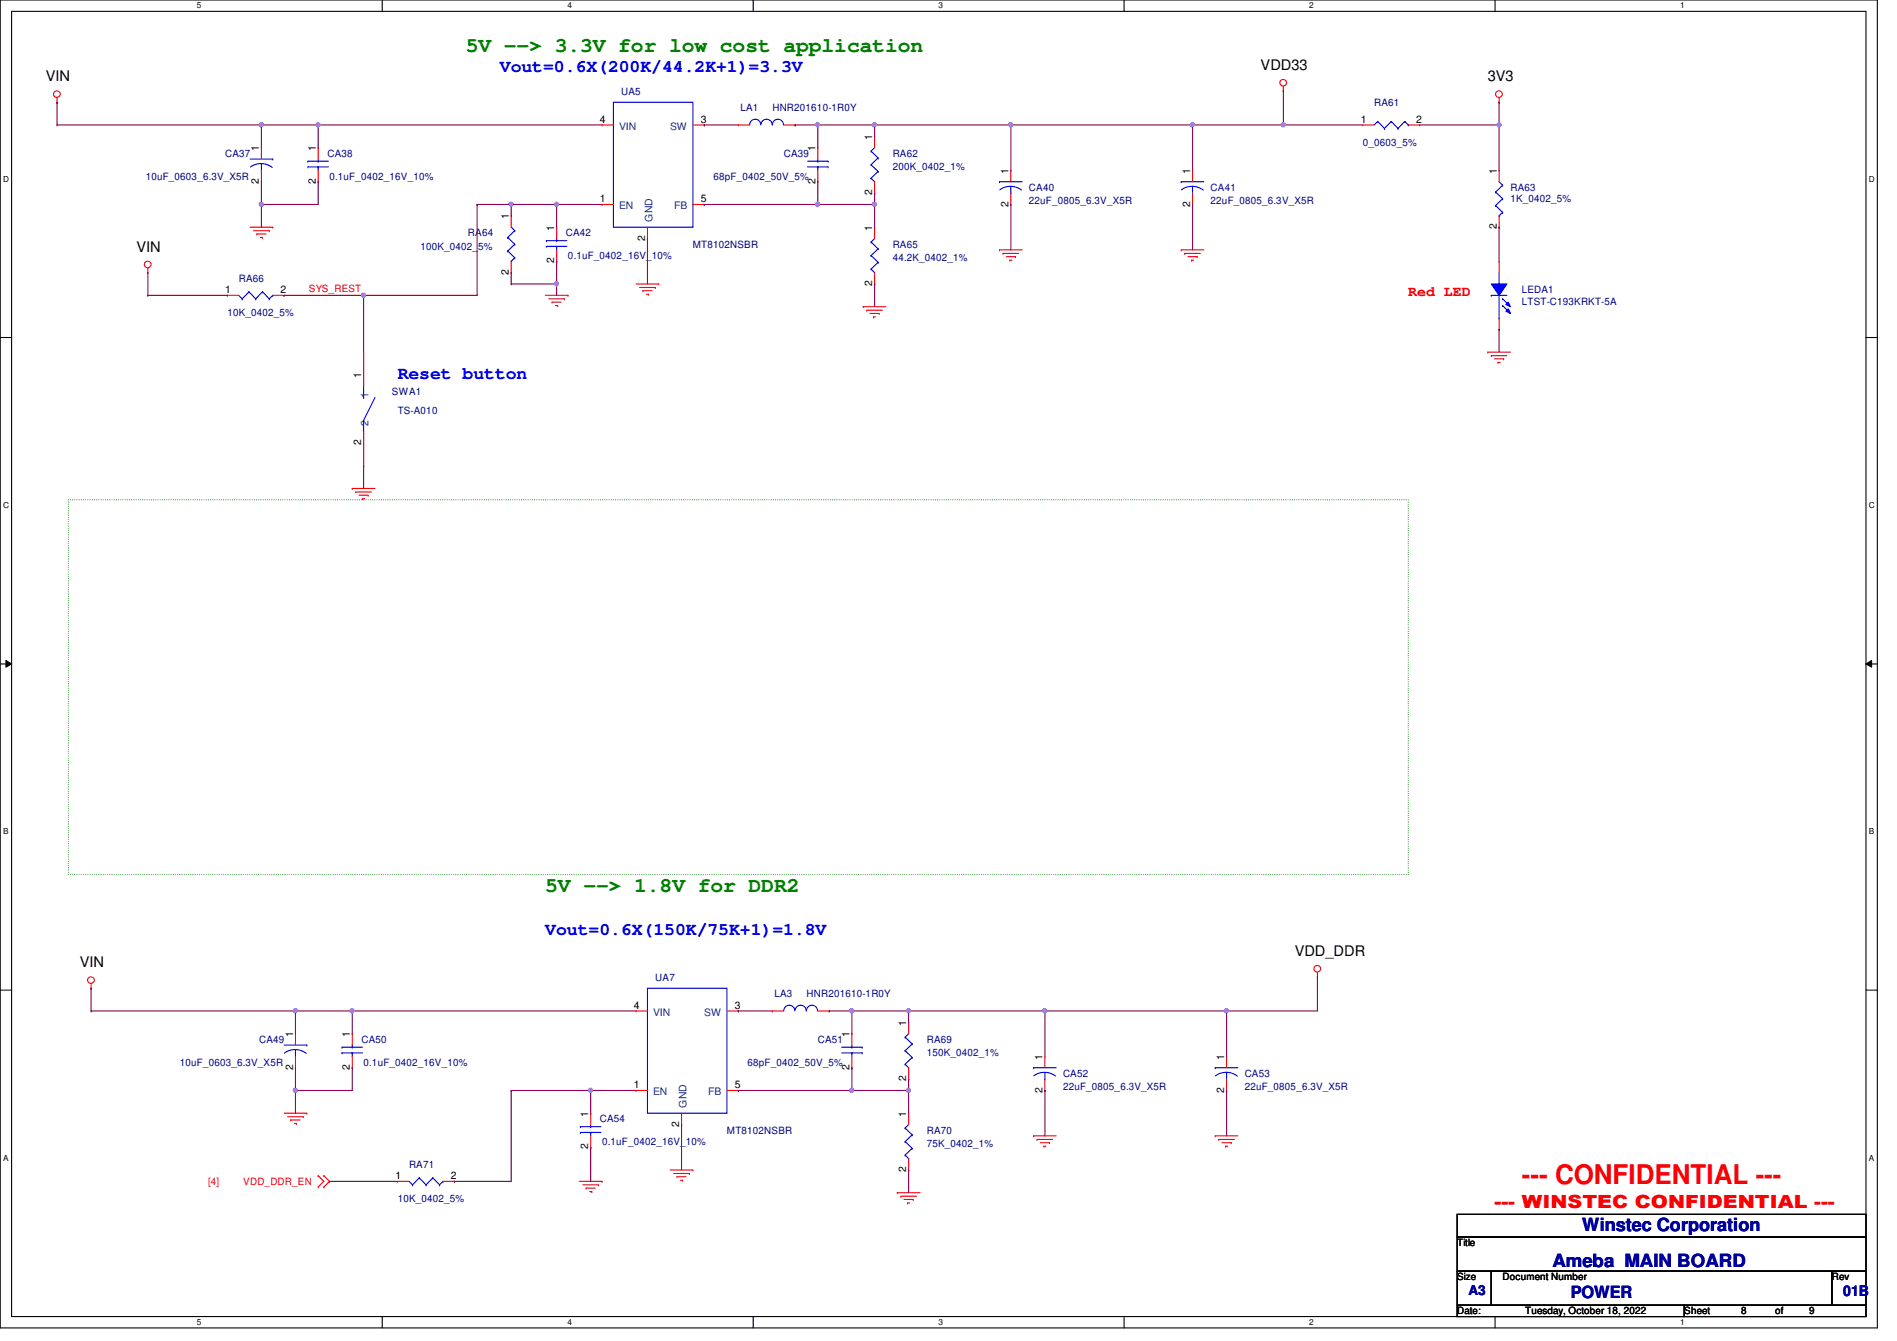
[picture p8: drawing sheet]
<svg xmlns="http://www.w3.org/2000/svg" width="297mm" height="210mm" viewBox="0 0 297 210" stroke-linecap="round" stroke-linejoin="round" font-family="sans-serif">
<path d="M0 0h294v207.9h-294zM1.8 1.8h290.4v204.3h-290.4z" fill="none" stroke="#000" stroke-width=".17"/>
<g fill="#fff">
<path d="M30.8 .2h.7v1.4h-.7z"/>
<path d="M30.8 206.2h.7v1.4h-.7z"/>
</g>
<path d="M59.9 0v1.8M59.9 206.1v1.8" fill="none" stroke="#000" stroke-width=".17"/>
<g fill="#fff">
<path d="M88.9 .2h.6v1.4h-.6z"/>
<path d="M88.9 206.2h.6v1.4h-.6z"/>
</g>
<path d="M117.9 0v1.8M117.9 206.1v1.8" fill="none" stroke="#000" stroke-width=".17"/>
<g fill="#fff">
<path d="M146.9 .2h.7v1.4h-.7z"/>
<path d="M146.9 206.2h.7v1.4h-.7z"/>
</g>
<path d="M176 0v1.8M176 206.1v1.8" fill="none" stroke="#000" stroke-width=".17"/>
<g fill="#fff">
<path d="M205 .2h.7v1.4h-.7z"/>
<path d="M205 206.2h.7v1.4h-.7z"/>
</g>
<path d="M234.1 0v1.8M234.1 206.1v1.8" fill="none" stroke="#000" stroke-width=".17"/>
<g fill="#fff">
<path d="M263.1 .2h.7v1.4h-.7z"/>
<path d="M263.1 206.2h.7v1.4h-.7z"/>
<path d="M.5 27.3h.9v1.4h-.9z"/>
<path d="M292.6 27.3h.9v1.4h-.9z"/>
<path d="M.5 78.4h.9v1.4h-.9z"/>
<path d="M292.6 78.4h.9v1.4h-.9z"/>
</g>
<path d="M0 52.8h1.8M292.2 52.8h1.8" fill="none" stroke="#000" stroke-width=".17"/>
<g fill="#fff">
<path d="M.5 129.5h.8v1.4h-.8z"/>
<path d="M292.6 129.5h.9v1.4h-.9z"/>
</g>
<path d="M0 103.9h1.8M292.2 103.9h1.8" fill="none" stroke="#000" stroke-width=".17"/>
<path d="M.9 103.4l.9 .5-.9 .5zM292.2 103.9l.9-.5v1z" fill="#000"/>
<path d="M.9 103.4l.9 .5-.9 .5zM292.2 103.9l.9-.5v1z" fill="none" stroke="#000" stroke-width=".16"/>
<g fill="#fff">
<path d="M.5 180.5h.8v1.4h-.8z"/>
<path d="M292.6 180.5h.9v1.4h-.9z"/>
</g>
<path d="M0 155h1.8M292.2 155h1.8M228.2 190.1h64v3.5h-64zM228.2 193.6h64v5.4h-64zM228.2 199h5.3v5.3h-5.3zM233.5 199h53.3v5.3h-53.3zM286.8 199h5.4v5.3h-5.4zM228.2 204.3h35.5v1.8h-35.5zM263.7 204.3h28.5v1.8h-28.5z" fill="none" stroke="#000" stroke-width=".17"/>
<path d="M10.7 78.2h209.8v58.7h-209.8z" fill="none" stroke="#007f00" stroke-width=".17" stroke-dasharray="0 .3"/>
<g fill="none" stroke="#f00" stroke-width=".17">
<path d="M8.9 16h.1M8.9 15.3v.7M115.6 19.6h.1M115.6 19.6h1.8M122.7 19.6h1.8M124.5 19.6h.1M201 14.2h.1M201 13.5v.7M213.4 19.6h.1M213.4 19.6h1.8M220.5 19.6h1.8M222.3 19.6h.1"/>
<path d="M234.7 16h.1M234.7 15.3v.7M39.2 35.6h3.5M39.7 36.1h2.5M40.2 36.6h.1M40.2 36.6h1.5M40.8 37.2h.3M40.9 23.1h.1M40.9 28.4h.1M40.9 23.1v1.8M40.9 26.7v1.7M41.1 37.2h.1"/>
<path d="M42.2 36.1h.1M42.7 35.6h.1M49.8 23.1h.1M49.8 28.4h.1M49.8 23.1v1.8M49.8 26.7v1.7M80 33.8h.1M80 33.8v1.8M87.2 35.6h.1M87.2 35.6v1.7M87.2 39.1v1.8M128.1 23.1h.1"/>
<path d="M128.1 28.4h.1M128.1 23.1v1.8M128.1 26.7v1.7M136.9 21.3h.1M136.9 30.2h.1M136.9 35.6h.1M136.9 21.3v1.8M136.9 28.4v1.8M136.9 35.6v1.7M156.5 39.1h.1M156.5 39.1h3.6M157.1 39.7h.1"/>
<path d="M157.1 39.7h2.4M158.3 26.7h.1M158.3 32h.1M158.3 26.7v1.7M158.3 30.2v1.8M185 39.1h.1M185 39.1h3.5M185.5 39.7h.1M185.5 39.7h2.5M186.7 26.7h.1M186.7 32h.1M186.7 26.7v1.7"/>
<path d="M186.7 30.2v1.8M234.7 26.7h.1M234.7 35.6h.1M234.7 26.7v1.7M234.7 33.8v1.8M23.2 42.7h.1M23.2 42v.7M35.6 46.2h.1M35.6 46.2h1.8M42.7 46.2h1.8M44.5 46.2h.1M56.9 55.1h.1"/>
<path d="M56.9 55.1v5.4M80 42.7h.1M80 40.9v1.8M85.4 46.2h3.5M85.9 46.8h2.5M86.4 47.3h.1M86.4 47.3h1.5M87 47.8h.3M87.2 40.9h.1M87.3 47.8h.1M88.4 46.8h.1M88.9 46.2h.1"/>
<path d="M99.6 44.4h3.6M100.2 45h2.4M100.7 45.5h.1M100.7 45.5h1.4M101.2 46.1h.4M101.6 46.1h.1M102.6 45h.1M103.2 44.4h.1M135.2 48h.1M135.2 48h3.5M135.7 48.6h.1M135.7 48.6h2.5"/>
<path d="M136.2 49.1h1.5M136.8 49.6h.1M136.8 49.6h.3M136.9 44.4h.1M136.9 42.7v1.7M137.7 49.1h.1M157.6 40.2h1.4M158.1 40.7h.1M158.1 40.7h.4M159 40.2h.1M186 40.2h1.4M186.6 40.7h.1"/>
<path d="M186.6 40.7h.3M187.4 40.2h.1M233 55.1h.1M233 55.1h3.5M233.5 55.7h.1M233.5 55.7h2.5M234 56.2h1.5M234.6 56.7h.1M234.6 56.7h.3M235.5 56.2h.1M55.2 76.5h.1M55.2 76.5h3.5"/>
<path d="M55.7 77h.1M55.7 77h2.5M56.2 77.5h1.5M56.8 78.1h.1M56.8 78.1h.3M56.9 72.9h.1M56.9 67.6v5.3M57.7 77.5h.1M14.3 154.7h.1M14.3 154v.7M120.9 158.2h.1M120.9 158.2h1.8"/>
<path d="M128.1 158.2h1.7M129.8 158.2h.1M206.3 152.9h.1M206.3 152.2v.7M44.5 174.2h3.5M45 174.8h2.5M45.5 175.3h.1M45.5 175.3h1.5M46.1 175.9h.3M46.3 161.8h.1M46.3 167.1h.1M46.3 161.8v1.8"/>
<path d="M46.3 165.4v1.7M46.4 175.9h.1M47.5 174.8h.1M48 174.2h.1M55.2 161.8h.1M55.2 167.1h.1M55.2 161.8v1.8M55.2 165.4v1.7M92.5 174.2h.1M92.5 179.6h.1M92.5 174.2v1.8M92.5 177.8v1.8"/>
<path d="M133.4 161.8h.1M133.4 167.1h.1M133.4 161.8v1.8M133.4 165.4v1.7M142.3 160h.1M142.3 168.9h.1M142.3 174.2h.1M142.3 160v1.8M142.3 167.1v1.8M142.3 174.2v1.8M161.8 177.8h.1M161.8 177.8h3.6"/>
<path d="M162.4 178.4h.1M162.4 178.4h2.4M162.9 178.9h1.4M163.4 179.4h.1M163.4 179.4h.4M164.3 178.9h.1M190.3 177.8h.1M190.3 177.8h3.5M190.8 178.4h.1M190.8 178.4h2.5M191.3 178.9h1.5M191.9 179.4h.1"/>
<path d="M191.9 179.4h.3M192.8 178.9h.1M49.8 185.8h.1M49.8 184h.1M49.8 184l.9 .9-.9 .9M50.7 184h.1M50.7 185.8h.1M50.7 184l.9 .9-.9 .9M62.3 184.9h.1M62.3 184.9h1.7M69.4 184.9h1.8M71.2 184.9h.1"/>
<path d="M90.7 184.9h3.6M91.3 185.5h2.4M91.8 186h.1M91.8 186h1.4M92.3 186.5h.4M92.7 186.5h.1M93.7 185.5h.1M94.3 184.9h.1M104.9 183.1h3.6M105.5 183.7h2.4M106 184.2h.1M106 184.2h1.4"/>
<path d="M106.5 184.7h.4M106.9 184.7h.1M107.9 183.7h.1M108.5 183.1h.1M140.5 186.7h.1M140.5 186.7h3.6M141.1 187.2h.1M141.1 187.2h2.4M141.6 187.7h1.4M142.1 188.3h.1M142.1 188.3h.3M142.3 183.1h.1"/>
<path d="M142.3 181.4v1.7M143 187.7h.1"/>
<circle cx="8.9" cy="14.7" r=".52"/>
<circle cx="200.9" cy="12.9" r=".52"/>
<circle cx="234.7" cy="14.7" r=".52"/>
<circle cx="23.1" cy="41.4" r=".52"/>
<circle cx="14.2" cy="153.4" r=".52"/>
<circle cx="206.3" cy="151.6" r=".52"/>
</g>
<g fill="none" stroke="#00f" stroke-width=".17">
<path d="M117.4 19.6a.87 .87 0 0 1 .9-.9 .87 .87 0 0 1 .8 .9M119.2 19.4a.87 .87 0 0 1 .9-.7 .87 .87 0 0 1 .8 .9M120.9 19.6a.87 .87 0 0 1 .9-.9 .87 .87 0 0 1 .9 .9M215.7 19h.1M215.7 19l-.5 .6M215.7 19l1.1 1.1M217.8 19h.1M217.8 19l-1 1.1M217.8 19l1.1 1.1M220 19h.1M220 19l-1.1 1.1M220 19l.5 .6"/>
<path d="M220.5 19.6h.1M39.2 24.9h3.5M40.9 26.7h.1M40.9 25.6l.7 .1 1 .5M40.9 25.6l-1.1 .2-.6 .4M40.9 25.6v1.1M42.7 24.9h.1M48.2 26.1h.1M48.2 25.2h.1M48.2 26.1h3.2M48.2 25.2h3.2M49.8 25.2h.1"/>
<path d="M49.8 26.1h.1M49.8 24.9v.3M49.8 26.1v.6M79.5 37.2h.1M79.5 39.3h.1M79.5 37.2l1.1 1M79.5 39.3l1.1 1M80 35.6l.6 .5M80.6 36.1h.1M80.6 38.2h.1M80.6 36.1l-1.1 1.1M80.6 38.2l-1.1 1.1"/>
<path d="M85.6 38.6h.1M85.6 37.7h.1M85.6 38.6h3.2M85.6 37.7h3.2M87.2 37.7h.1M87.2 38.6h.1M87.2 37.3v.4M87.2 38.6v.5M126.4 26.1h3.3M126.4 25.2h3.3M128.1 25.2h.1M128.1 26.1h.1"/>
<path d="M128.1 24.9v.3M128.1 26.1v.6M129.7 26.1h.1M129.7 25.2h.1M136.4 23.7h.1M136.4 25.8h.1M136.4 27.9h.1M136.4 37.9h.1M136.4 23.7l1.1 1M136.4 25.8l1.1 1M136.4 27.9l.5 .5M136.4 37.9l1.1 1"/>
<path d="M136.9 28.4h.1M136.9 23.1l-.5 .6M136.9 37.3l-.5 .6M137.5 24.7h.1M137.5 26.8h.1M137.5 38.9h.1M137.5 24.7l-1.1 1.1M137.5 26.8l-1.1 1.1M137.5 38.9l-1.1 1.1M156.5 28.4h.1M156.5 28.4h3.6M158.3 30.2h.1"/>
<path d="M158.3 29.2l-1.1 .2-.7 .3M158.3 29.2l.7 .1 1 .5M158.3 29.2v1M185 28.4h.1M185 28.4h3.5M186.7 30.2h.1M186.7 29.2l-1.1 .2-.6 .3M186.7 29.2l.7 .1 1 .5M186.7 29.2v1M216.8 20.1h.1M218.9 20.1h.1M234.2 30.1h.1"/>
<path d="M234.2 32.2h.1M234.2 30.1l1.1 1M234.2 32.2l1.1 1M234.7 33.8h.1M234.7 28.4l.6 .6M235.3 29h.1M235.3 31.1h.1M235.3 33.2h.1M235.3 29l-1.1 1.1M235.3 31.1l-1.1 1.1M235.3 33.2l-.6 .6M37.4 46.2l.5 .6"/>
<path d="M37.9 46.8h.1M39 45.7h.1M39 45.7l-1.1 1.1M39 45.7l1 1.1M40 46.8h.1M41.1 45.7h.1M41.1 45.7l-1.1 1.1M41.1 45.7l1.1 1.1M42.2 46.8h.1M42.7 46.2h.1M42.7 46.2l-.5 .6M80 40.9h.1"/>
<path d="M80.6 40.3h.1M80.6 40.3l-.6 .6M136.4 40h.1M136.4 42.1h.1M136.4 40l1.1 1.1M136.4 42.1l.5 .6M136.9 42.7h.1M137.5 41.1h.1M137.5 41.1l-1.1 1M233.5 46.2h.1M233.5 46.2h2.5M234.7 44.4h.1"/>
<path d="M234.7 49.8h.1M234.7 42.7v1.7M234.7 46.2v3.6M56.9 62.2h.1M56.9 67.6h.1M56.9 65.8h.1M56.9 60.5v1.7M56.9 65.8v1.8M58.7 62.2l-1.8 3.6M122.7 158.2a.87 .87 0 0 1 .9-.8 .87 .87 0 0 1 .9 .8M124.5 158.1a.87 .87 0 0 1 .9-.7 .87 .87 0 0 1 .8 .8M126.3 158.2a.87 .87 0 0 1 .8-.8 .87 .87 0 0 1 .9 .8"/>
<path d="M44.5 163.6h3.5M46.3 165.4h.1M46.3 164.3l.7 .1 1 .5M46.3 164.3l-1.2 .2-.6 .3M46.3 164.3v1.1M48 163.6h.1M53.5 164.8h.1M53.5 163.9h.1M53.5 164.8h3.3M53.5 163.9h3.3M55.2 163.9h.1M55.2 164.8h.1"/>
<path d="M55.2 163.6v.3M55.2 164.8v.6M90.9 177.2h.1M90.9 176.4h.1M90.9 177.2h3.2M90.9 176.4h3.2M92.5 176.4h.1M92.5 177.2h.1M92.5 176v.4M92.5 177.2v.6M131.8 164.8h3.2M131.8 163.9h3.2"/>
<path d="M133.4 163.9h.1M133.4 164.8h.1M133.4 163.6v.3M133.4 164.8v.6M135 164.8h.1M135 163.9h.1M141.7 162.3h.1M141.7 164.5h.1M141.7 166.6h.1M141.7 176.6h.1M141.7 178.7h.1M141.7 162.3l1.1 1.1"/>
<path d="M141.7 164.5l1.1 1M141.7 166.6l.6 .5M141.7 176.6l1.1 1M141.7 178.7l1.1 1M142.3 167.1h.1M142.3 161.8l-.6 .5M142.3 176l-.6 .6M142.8 163.4h.1M142.8 165.5h.1M142.8 177.6h.1M142.8 179.7h.1M142.8 163.4l-1.1 1.1"/>
<path d="M142.8 165.5l-1.1 1.1M142.8 177.6l-1.1 1.1M142.8 179.7l-1.1 1.1M64 184.9l.6 .6M64.6 185.5h.1M65.7 184.4h.1M65.7 184.4l-1.1 1.1M65.7 184.4l1 1.1M66.7 185.5h.1M67.8 184.4h.1M67.8 184.4l-1.1 1.1M67.8 184.4l1 1.1"/>
<path d="M68.8 185.5h.1M69.4 184.9h.1M69.4 184.9l-.6 .6M141.7 180.8h.1M141.7 180.8l.6 .6M142.3 181.4h.1"/>
</g>
<path d="M233.5 44.4h2.5l-1.3 1.8z" fill-rule="evenodd" fill="#00f"/>
<path d="M233.5 44.4h2.5l-1.3 1.8z" fill="none" stroke="#00f" stroke-width=".17"/>
<path d="M236.2 48.3l.3 .8-.7-.4z" fill-rule="evenodd" fill="#00f"/>
<path d="M236.2 48.3l.3 .8-.7-.4z" fill="none" stroke="#00f" stroke-width=".17"/>
<path d="M236.2 47.3l.3 .7-.7-.3z" fill-rule="evenodd" fill="#00f"/>
<g fill="none" stroke="#00f" stroke-width=".17">
<path d="M96.1 16h12.4v19.6h-12.4zM235.3 46.8h.1M235.3 47.8h.1M235.3 46.8l1 1M235.3 47.8l1 1.1M236.2 47.3l.3 .7-.7-.3zM101.4 154.7h12.4v19.5h-12.4zM161.8 167.1h.1M161.8 167.1h3.6M163.6 168.9h.1M163.6 167.9l-1.1 .1-.6 .4M163.6 167.9l.7 .1 1 .4"/>
<path d="M163.6 167.9v1M190.3 167.1h.1M190.3 167.1h3.5M192.1 168.9h.1M192.1 167.9l-1.2 .1-.6 .4M192.1 167.9l.7 .1 1 .4M192.1 167.9v1"/>
</g>
<g fill="none" stroke="#f00" stroke-width=".17">
<path d="M94.3 19.6h.1M94.3 19.6h1.8M108.5 19.6h1.8M110.3 19.6h.1M94.3 32h.1M94.3 32h1.8M101.4 37.3h.1M101.4 35.6v1.7M108.5 32h1.8M110.3 32h.1M234.7 40.9h.1M234.7 51.6h.1"/>
<path d="M234.7 40.9v1.8M234.7 49.8v1.8M99.6 158.2h.1M99.6 158.2h1.8M113.8 158.2h1.8M115.6 158.2h.1M99.6 170.7h.1M99.6 170.7h1.8M106.7 176h.1M106.7 174.2v1.8M113.8 170.7h1.8M115.6 170.7h.1"/>
<path d="M163.6 165.4h.1M163.6 170.7h.1M163.6 165.4v1.7M163.6 168.9v1.8M192.1 165.4h.1M192.1 170.7h.1M192.1 165.4v1.7M192.1 168.9v1.8"/>
</g>
<path d="M8.9 16h.1M8.9 19.6h.1M8.9 16v3.6M8.9 19.6h32M201 14.2h.1M201 14.2v5.4" fill="none" stroke="#7f0040" stroke-width=".17"/>
<circle cx="40.9" cy="19.5" r=".32" fill="#f0f"/>
<circle cx="40.9" cy="19.5" r=".32" fill="none" stroke="#f0f" stroke-width=".17"/>
<path d="M40.9 19.6h.1M40.9 19.6v3.5M40.9 19.6h53.4M49.8 19.6h.1M49.8 19.6v3.5" fill="none" stroke="#7f0040" stroke-width=".17"/>
<circle cx="49.8" cy="19.5" r=".32" fill="#f0f"/>
<circle cx="49.8" cy="19.5" r=".32" fill="none" stroke="#f0f" stroke-width=".17"/>
<path d="M110.3 19.6h.1M110.3 19.6h5.3M124.5 19.6h.1M124.5 19.6h12.4M128.1 19.6h.1" fill="none" stroke="#7f0040" stroke-width=".17"/>
<circle cx="128" cy="19.5" r=".32" fill="#f0f"/>
<circle cx="128" cy="19.5" r=".32" fill="none" stroke="#f0f" stroke-width=".17"/>
<path d="M128.1 19.6h.1M128.1 19.6v3.5M136.9 19.6h.1M136.9 19.6h21.4" fill="none" stroke="#7f0040" stroke-width=".17"/>
<circle cx="158.3" cy="19.5" r=".32" fill="#f0f"/>
<circle cx="158.3" cy="19.5" r=".32" fill="none" stroke="#f0f" stroke-width=".17"/>
<circle cx="136.9" cy="19.5" r=".32" fill="#f0f"/>
<circle cx="136.9" cy="19.5" r=".32" fill="none" stroke="#f0f" stroke-width=".17"/>
<path d="M136.9 19.6h.1M136.9 19.6v1.7M158.3 19.6h.1M158.3 19.6v7.1M158.3 19.6h28.4" fill="none" stroke="#7f0040" stroke-width=".17"/>
<circle cx="186.7" cy="19.5" r=".32" fill="#f0f"/>
<circle cx="186.7" cy="19.5" r=".32" fill="none" stroke="#f0f" stroke-width=".17"/>
<path d="M186.7 19.6h.1M186.7 19.6v7.1M186.7 19.6h14.3M40.9 28.4h.1M40.9 28.4v3.6" fill="none" stroke="#7f0040" stroke-width=".17"/>
<circle cx="40.9" cy="32" r=".32" fill="#f0f"/>
<circle cx="40.9" cy="32" r=".32" fill="none" stroke="#f0f" stroke-width=".17"/>
<path d="M40.9 32h.1M40.9 32v3.6M49.8 28.4h.1M49.8 28.4v3.6h-8.9M74.7 32h.1M74.7 32h5.3M128.1 28.4h.1M128.1 28.4v3.6M136.9 30.2h.1M136.9 30.2v1.8" fill="none" stroke="#7f0040" stroke-width=".17"/>
<circle cx="80" cy="32" r=".32" fill="#f0f"/>
<circle cx="80" cy="32" r=".32" fill="none" stroke="#f0f" stroke-width=".17"/>
<path d="M74.7 32h.1M74.7 32v14.2M80 32h.1M80 32v1.8M80 32h14.3M87.2 32h.1M87.2 32v3.6" fill="none" stroke="#7f0040" stroke-width=".17"/>
<circle cx="87.1" cy="32" r=".32" fill="#f0f"/>
<circle cx="87.1" cy="32" r=".32" fill="none" stroke="#f0f" stroke-width=".17"/>
<path d="M110.3 32h.1M110.3 32h17.8" fill="none" stroke="#7f0040" stroke-width=".17"/>
<circle cx="128" cy="32" r=".32" fill="#f0f"/>
<circle cx="128" cy="32" r=".32" fill="none" stroke="#f0f" stroke-width=".17"/>
<path d="M128.1 32h.1M128.1 32h8.8" fill="none" stroke="#7f0040" stroke-width=".17"/>
<circle cx="136.9" cy="32" r=".32" fill="#f0f"/>
<circle cx="136.9" cy="32" r=".32" fill="none" stroke="#f0f" stroke-width=".17"/>
<g fill="none" stroke="#7f0040" stroke-width=".17">
<path d="M101.4 37.3h.1M101.4 37.3v7.1M136.9 32h.1M136.9 32v3.6M158.3 32h.1M158.3 32v7.1M186.7 32h.1M186.7 32v7.1M23.2 42.7h.1M23.2 42.7v3.5M80 42.7h.1M80 44.4h.1"/>
<path d="M80 42.7v1.7M80 44.4h7.2M87.2 40.9h.1M87.2 44.4h.1M87.2 40.9v5.3M136.9 44.4h.1M136.9 44.4v3.6"/>
</g>
<circle cx="87.1" cy="44.4" r=".32" fill="#f0f"/>
<circle cx="87.1" cy="44.4" r=".32" fill="none" stroke="#f0f" stroke-width=".17"/>
<path d="M23.2 46.2h.1M23.2 46.2h12.4M44.5 46.2h.1M44.5 46.2h30.2M56.9 46.2h.1M56.9 46.2v8.9" fill="none" stroke="#7f0040" stroke-width=".17"/>
<circle cx="56.9" cy="46.2" r=".32" fill="#f0f"/>
<circle cx="56.9" cy="46.2" r=".32" fill="none" stroke="#f0f" stroke-width=".17"/>
<path d="M56.9 72.9h.1M56.9 72.9v3.6M14.3 154.7h.1M14.3 158.2h.1M14.3 154.7v3.5M14.3 158.2h32M206.3 152.9h.1M206.3 152.9v5.3" fill="none" stroke="#7f0040" stroke-width=".17"/>
<circle cx="46.2" cy="158.2" r=".32" fill="#f0f"/>
<circle cx="46.2" cy="158.2" r=".32" fill="none" stroke="#f0f" stroke-width=".17"/>
<path d="M46.3 158.2h.1M46.3 158.2v3.6M46.3 158.2h53.3M55.2 158.2h.1M55.2 158.2v3.6" fill="none" stroke="#7f0040" stroke-width=".17"/>
<circle cx="55.1" cy="158.2" r=".32" fill="#f0f"/>
<circle cx="55.1" cy="158.2" r=".32" fill="none" stroke="#f0f" stroke-width=".17"/>
<path d="M115.6 158.2h.1M115.6 158.2h5.3M129.8 158.2h.1M129.8 158.2h3.6" fill="none" stroke="#7f0040" stroke-width=".17"/>
<circle cx="133.4" cy="158.2" r=".32" fill="#f0f"/>
<circle cx="133.4" cy="158.2" r=".32" fill="none" stroke="#f0f" stroke-width=".17"/>
<path d="M133.4 158.2h.1M133.4 158.2v3.6M133.4 158.2h30.2M142.3 158.2h.1" fill="none" stroke="#7f0040" stroke-width=".17"/>
<circle cx="163.6" cy="158.2" r=".32" fill="#f0f"/>
<circle cx="163.6" cy="158.2" r=".32" fill="none" stroke="#f0f" stroke-width=".17"/>
<circle cx="142.3" cy="158.2" r=".32" fill="#f0f"/>
<circle cx="142.3" cy="158.2" r=".32" fill="none" stroke="#f0f" stroke-width=".17"/>
<path d="M142.3 158.2h.1M142.3 158.2v1.8M163.6 158.2h.1M163.6 158.2v7.2M163.6 158.2h28.5" fill="none" stroke="#7f0040" stroke-width=".17"/>
<circle cx="192" cy="158.2" r=".32" fill="#f0f"/>
<circle cx="192" cy="158.2" r=".32" fill="none" stroke="#f0f" stroke-width=".17"/>
<path d="M192.1 158.2h.1M192.1 158.2v7.2M192.1 158.2h14.2M46.3 167.1h.1M46.3 167.1v3.6" fill="none" stroke="#7f0040" stroke-width=".17"/>
<circle cx="46.2" cy="170.7" r=".32" fill="#f0f"/>
<circle cx="46.2" cy="170.7" r=".32" fill="none" stroke="#f0f" stroke-width=".17"/>
<path d="M55.2 167.1h.1M55.2 167.1v3.6M133.4 167.1h.1M133.4 167.1v3.6" fill="none" stroke="#7f0040" stroke-width=".17"/>
<circle cx="133.4" cy="170.7" r=".32" fill="#f0f"/>
<circle cx="133.4" cy="170.7" r=".32" fill="none" stroke="#f0f" stroke-width=".17"/>
<path d="M142.3 168.9h.1M142.3 168.9v1.8" fill="none" stroke="#7f0040" stroke-width=".17"/>
<circle cx="142.3" cy="170.7" r=".32" fill="#f0f"/>
<circle cx="142.3" cy="170.7" r=".32" fill="none" stroke="#f0f" stroke-width=".17"/>
<path d="M46.3 170.7h.1M46.3 170.7v3.5M46.3 170.7h8.9M80 170.7h.1M80 170.7h19.6M80 170.7v14.2M92.5 170.7h.1M92.5 170.7v3.5" fill="none" stroke="#7f0040" stroke-width=".17"/>
<circle cx="92.5" cy="170.7" r=".32" fill="#f0f"/>
<circle cx="92.5" cy="170.7" r=".32" fill="none" stroke="#f0f" stroke-width=".17"/>
<g fill="none" stroke="#7f0040" stroke-width=".17">
<path d="M201 19.6h.1M201 19.6h12.4M234.7 19.6h.1M234.7 19.6v7.1M234.7 35.6h.1M234.7 35.6v5.3M234.7 51.6h.1M234.7 51.6v3.5M92.5 179.6h.1M92.5 179.6v5.3M106.7 176h.1M106.7 176v7.1"/>
<path d="M115.6 170.7h.1M115.6 170.7h26.7M133.4 170.7h.1M142.3 170.7h.1M142.3 170.7v3.5M163.6 170.7h.1M163.6 170.7v7.1M192.1 170.7h.1M192.1 170.7v7.1M51.6 184.9h.1M51.6 184.9h10.7M71.2 184.9h.1"/>
<path d="M71.2 184.9h8.8M142.3 183.1h.1M142.3 183.1v3.6"/>
</g>
<circle cx="200.9" cy="19.5" r=".32" fill="#f0f"/>
<circle cx="200.9" cy="19.5" r=".32" fill="none" stroke="#f0f" stroke-width=".17"/>
<path d="M222.3 19.6h12.4M234.7 19.6h.1M234.7 16h.1M234.7 16v3.6" fill="none" stroke="#7f0040" stroke-width=".17"/>
<circle cx="234.7" cy="19.5" r=".32" fill="#f0f"/>
<circle cx="234.7" cy="19.5" r=".32" fill="none" stroke="#f0f" stroke-width=".17"/>
<circle cx="40.9" cy="19.5" r=".32" fill="#f0f"/>
<circle cx="40.9" cy="19.5" r=".32" fill="none" stroke="#f0f" stroke-width=".17"/>
<circle cx="49.8" cy="19.5" r=".32" fill="#f0f"/>
<circle cx="49.8" cy="19.5" r=".32" fill="none" stroke="#f0f" stroke-width=".17"/>
<circle cx="128" cy="19.5" r=".32" fill="#f0f"/>
<circle cx="128" cy="19.5" r=".32" fill="none" stroke="#f0f" stroke-width=".17"/>
<circle cx="158.3" cy="19.5" r=".32" fill="#f0f"/>
<circle cx="158.3" cy="19.5" r=".32" fill="none" stroke="#f0f" stroke-width=".17"/>
<circle cx="136.9" cy="19.5" r=".32" fill="#f0f"/>
<circle cx="136.9" cy="19.5" r=".32" fill="none" stroke="#f0f" stroke-width=".17"/>
<circle cx="186.7" cy="19.5" r=".32" fill="#f0f"/>
<circle cx="186.7" cy="19.5" r=".32" fill="none" stroke="#f0f" stroke-width=".17"/>
<circle cx="40.9" cy="32" r=".32" fill="#f0f"/>
<circle cx="40.9" cy="32" r=".32" fill="none" stroke="#f0f" stroke-width=".17"/>
<circle cx="80" cy="32" r=".32" fill="#f0f"/>
<circle cx="80" cy="32" r=".32" fill="none" stroke="#f0f" stroke-width=".17"/>
<circle cx="87.1" cy="32" r=".32" fill="#f0f"/>
<circle cx="87.1" cy="32" r=".32" fill="none" stroke="#f0f" stroke-width=".17"/>
<circle cx="128" cy="32" r=".32" fill="#f0f"/>
<circle cx="128" cy="32" r=".32" fill="none" stroke="#f0f" stroke-width=".17"/>
<circle cx="136.9" cy="32" r=".32" fill="#f0f"/>
<circle cx="136.9" cy="32" r=".32" fill="none" stroke="#f0f" stroke-width=".17"/>
<circle cx="87.1" cy="44.4" r=".32" fill="#f0f"/>
<circle cx="87.1" cy="44.4" r=".32" fill="none" stroke="#f0f" stroke-width=".17"/>
<circle cx="56.9" cy="46.2" r=".32" fill="#f0f"/>
<circle cx="56.9" cy="46.2" r=".32" fill="none" stroke="#f0f" stroke-width=".17"/>
<circle cx="46.2" cy="158.2" r=".32" fill="#f0f"/>
<circle cx="46.2" cy="158.2" r=".32" fill="none" stroke="#f0f" stroke-width=".17"/>
<circle cx="55.1" cy="158.2" r=".32" fill="#f0f"/>
<circle cx="55.1" cy="158.2" r=".32" fill="none" stroke="#f0f" stroke-width=".17"/>
<circle cx="133.4" cy="158.2" r=".32" fill="#f0f"/>
<circle cx="133.4" cy="158.2" r=".32" fill="none" stroke="#f0f" stroke-width=".17"/>
<circle cx="163.6" cy="158.2" r=".32" fill="#f0f"/>
<circle cx="163.6" cy="158.2" r=".32" fill="none" stroke="#f0f" stroke-width=".17"/>
<circle cx="142.3" cy="158.2" r=".32" fill="#f0f"/>
<circle cx="142.3" cy="158.2" r=".32" fill="none" stroke="#f0f" stroke-width=".17"/>
<circle cx="192" cy="158.2" r=".32" fill="#f0f"/>
<circle cx="192" cy="158.2" r=".32" fill="none" stroke="#f0f" stroke-width=".17"/>
<circle cx="46.2" cy="170.7" r=".32" fill="#f0f"/>
<circle cx="46.2" cy="170.7" r=".32" fill="none" stroke="#f0f" stroke-width=".17"/>
<circle cx="133.4" cy="170.7" r=".32" fill="#f0f"/>
<circle cx="133.4" cy="170.7" r=".32" fill="none" stroke="#f0f" stroke-width=".17"/>
<circle cx="142.3" cy="170.7" r=".32" fill="#f0f"/>
<circle cx="142.3" cy="170.7" r=".32" fill="none" stroke="#f0f" stroke-width=".17"/>
<circle cx="92.5" cy="170.7" r=".32" fill="#f0f"/>
<circle cx="92.5" cy="170.7" r=".32" fill="none" stroke="#f0f" stroke-width=".17"/>
<circle cx="200.9" cy="19.5" r=".32" fill="#f0f"/>
<circle cx="200.9" cy="19.5" r=".32" fill="none" stroke="#f0f" stroke-width=".17"/>
<circle cx="234.7" cy="19.5" r=".32" fill="#f0f"/>
<circle cx="234.7" cy="19.5" r=".32" fill="none" stroke="#f0f" stroke-width=".17"/>
<text font-size="4.2" fill="#f00" x="238.3" y="185.3">--- CONFIDENTIAL ---</text>
<g font-size="3.3" fill="#007f00">
<text x="72.9" y="8.1">5V --&gt; 3.3V for low cost application</text>
<text x="85.4" y="139.7">5V --&gt; 1.8V for DDR2</text>
</g>
<g font-size="2.8" fill="#00f">
<text x="78.3" y="11.3">Vout=0.6X(200K/44.2K+1)=3.3V</text>
<text x="62.3" y="59.3">Reset button</text>
<text x="85.4" y="146.4">Vout=0.6X(150K/75K+1)=1.8V</text>
</g>
<text font-size="2.8" fill="#f00" x="234" y="189.1">--- WINSTEC CONFIDENTIAL ---</text>
<g font-size="2.8" fill="#0000a0">
<text x="247.7" y="192.7">Winstec Corporation</text>
<text x="243.1" y="198.4">Ameba MAIN BOARD</text>
</g>
<text font-size="2.6" fill="#0000a0" x="246" y="203.2">POWER</text>
<g font-size="2.3">
<text x="197.4" y="11">VDD33</text>
<text x="7.2" y="12.7">VIN</text>
<text x="233" y="12.7">3V3</text>
<text x="21.4" y="39.4">VIN</text>
<text x="202.7" y="149.6">VDD_DDR</text>
<text x="12.5" y="151.4">VIN</text>
</g>
<text font-size="2.3" fill="#f00" x="220.5" y="46.3">Red LED</text>
<text font-size="2.3" fill="#0000a0" x="288.6" y="202.9">01B</text>
<text font-size="2.1" fill="#0000a0" x="230" y="202.7">A3</text>
<g font-size="1.6" fill="#00007f">
<text x="97.3" y="14.9">UA5</text>
<text x="115.9" y="17.4">LA1</text>
<text x="120.9" y="17.4">HNR201610-1R0Y</text>
<text x="215.2" y="16.6">RA61</text>
<text x="213.4" y="22.8">0_0603_5%</text>
<text x="22.8" y="28.1">10uF_0603_6.3V_X5R</text>
<text x="35.3" y="24.6">CA37</text>
<text x="51.3" y="24.6">CA38</text>
<text x="51.6" y="28.1">0.1uF_0402_16V_10%</text>
<text x="111.7" y="28.1">68pF_0402_50V_5%</text>
<text x="122.7" y="24.6">CA39</text>
<text x="139.8" y="24.6">RA62</text>
<text x="139.8" y="26.7">200K_0402_1%</text>
<text x="161.1" y="29.9">CA40</text>
<text x="189.6" y="29.9">CA41</text>
<text x="236.5" y="29.9">RA63</text>
<text x="161.1" y="32">22uF_0805_6.3V_X5R</text>
<text x="189.6" y="32">22uF_0805_6.3V_X5R</text>
<text x="236.5" y="31.7">1K_0402_5%</text>
<text x="65.8" y="39.1">100K_0402_5%</text>
<text x="73.3" y="37">RA64</text>
<text x="88.6" y="37">CA42</text>
<text x="88.9" y="40.6">0.1uF_0402_16V_10%</text>
<text x="108.5" y="38.8">MT8102NSBR</text>
<text x="139.8" y="38.8">RA65</text>
<text x="139.8" y="40.9">44.2K_0402_1%</text>
<text x="37.4" y="44.1">RA66</text>
<text x="238.3" y="45.9">LEDA1</text>
<text x="238.3" y="47.7">LTST-C193KRKT-5A</text>
<text x="35.6" y="49.4">10K_0402_5%</text>
<text x="61.4" y="61.9">SWA1</text>
<text x="62.3" y="64.7">TS-A010</text>
<text x="102.6" y="153.6">UA7</text>
<text x="121.3" y="156.1">LA3</text>
<text x="126.3" y="156.1">HNR201610-1R0Y</text>
<text x="28.1" y="166.8">10uF_0603_6.3V_X5R</text>
<text x="40.6" y="163.2">CA49</text>
<text x="56.6" y="163.2">CA50</text>
<text x="56.9" y="166.8">0.1uF_0402_16V_10%</text>
<text x="117" y="166.8">68pF_0402_50V_5%</text>
<text x="128.1" y="163.2">CA51</text>
<text x="145.1" y="163.2">RA69</text>
<text x="145.1" y="165.4">150K_0402_1%</text>
<text x="166.5" y="168.6">CA52</text>
<text x="166.5" y="170.7">22uF_0805_6.3V_X5R</text>
<text x="194.9" y="168.6">CA53</text>
<text x="194.9" y="170.7">22uF_0805_6.3V_X5R</text>
<text x="93.9" y="175.7">CA54</text>
<text x="94.3" y="179.2">0.1uF_0402_16V_10%</text>
<text x="113.8" y="177.5">MT8102NSBR</text>
<text x="145.1" y="177.5">RA70</text>
<text x="145.1" y="179.6">75K_0402_1%</text>
<text x="64" y="182.8">RA71</text>
<text x="62.3" y="188.1">10K_0402_5%</text>
</g>
<g font-size="1.6">
<text x="40.6" y="23.7" transform="rotate(-90 40.6 23.7)">1</text>
<text x="49.4" y="23.7" transform="rotate(-90 49.4 23.7)">1</text>
<text x="93.9" y="19.2">4</text>
<text x="109.7" y="19.2">3</text>
<text x="127.7" y="23.7" transform="rotate(-90 127.7 23.7)">1</text>
<text x="136.6" y="21.9" transform="rotate(-90 136.6 21.9)">1</text>
<text x="213.1" y="19.2">1</text>
<text x="221.7" y="19.2">2</text>
<text x="40.6" y="28.8" transform="rotate(-90 40.6 28.8)">2</text>
<text x="49.4" y="28.8" transform="rotate(-90 49.4 28.8)">2</text>
<text x="127.7" y="28.8" transform="rotate(-90 127.7 28.8)">2</text>
<text x="157.9" y="27.2" transform="rotate(-90 157.9 27.2)">1</text>
<text x="186.3" y="27.2" transform="rotate(-90 186.3 27.2)">1</text>
<text x="234.4" y="27.2" transform="rotate(-90 234.4 27.2)">1</text>
<text x="79.7" y="34.3" transform="rotate(-90 79.7 34.3)">1</text>
<text x="93.9" y="31.6">1</text>
<text x="109.7" y="31.6">5</text>
<text x="136.6" y="30.6" transform="rotate(-90 136.6 30.6)">2</text>
<text x="157.9" y="32.3" transform="rotate(-90 157.9 32.3)">2</text>
<text x="186.3" y="32.3" transform="rotate(-90 186.3 32.3)">2</text>
<text x="234.4" y="35.9" transform="rotate(-90 234.4 35.9)">2</text>
<text x="86.8" y="41.2" transform="rotate(-90 86.8 41.2)">2</text>
<text x="86.8" y="36.1" transform="rotate(-90 86.8 36.1)">1</text>
<text x="101" y="37.7" transform="rotate(-90 101 37.7)">2</text>
<text x="136.6" y="36.1" transform="rotate(-90 136.6 36.1)">1</text>
<text x="35.3" y="45.8">1</text>
<text x="43.9" y="45.8">2</text>
<text x="79.7" y="43" transform="rotate(-90 79.7 43)">2</text>
<text x="136.6" y="44.8" transform="rotate(-90 136.6 44.8)">2</text>
<text x="56.6" y="59.2" transform="rotate(-90 56.6 59.2)">1</text>
<text x="56.6" y="69.7" transform="rotate(-90 56.6 69.7)">2</text>
<text x="99.3" y="157.9">4</text>
<text x="115.1" y="157.9">3</text>
<text x="141.9" y="160.6" transform="rotate(-90 141.9 160.6)">1</text>
<text x="45.9" y="167.5" transform="rotate(-90 45.9 167.5)">2</text>
<text x="45.9" y="162.3" transform="rotate(-90 45.9 162.3)">1</text>
<text x="54.8" y="167.5" transform="rotate(-90 54.8 167.5)">2</text>
<text x="54.8" y="162.3" transform="rotate(-90 54.8 162.3)">1</text>
<text x="133" y="167.5" transform="rotate(-90 133 167.5)">2</text>
<text x="133" y="162.3" transform="rotate(-90 133 162.3)">1</text>
<text x="163.2" y="165.9" transform="rotate(-90 163.2 165.9)">1</text>
<text x="191.7" y="165.9" transform="rotate(-90 191.7 165.9)">1</text>
<text x="99.3" y="170.3">1</text>
<text x="115.1" y="170.3">5</text>
<text x="141.9" y="169.2" transform="rotate(-90 141.9 169.2)">2</text>
<text x="163.2" y="171" transform="rotate(-90 163.2 171)">2</text>
<text x="191.7" y="171" transform="rotate(-90 191.7 171)">2</text>
<text x="92.1" y="179.9" transform="rotate(-90 92.1 179.9)">2</text>
<text x="92.1" y="174.8" transform="rotate(-90 92.1 174.8)">1</text>
<text x="106.3" y="176.4" transform="rotate(-90 106.3 176.4)">2</text>
<text x="141.9" y="174.8" transform="rotate(-90 141.9 174.8)">1</text>
<text x="61.9" y="184.5">1</text>
<text x="70.6" y="184.5">2</text>
<text x="141.9" y="183.5" transform="rotate(-90 141.9 183.5)">2</text>
<text x="228.2" y="195.1">Title</text>
<text x="228.2" y="200.4">Size</text>
<text x="235.3" y="200.4">Document Number</text>
<text x="286.8" y="200.4">Rev</text>
<text x="228.2" y="205.7">Date:</text>
<text x="238.8" y="205.7">Tuesday, October 18, 2022</text>
<text x="263.7" y="205.7">Sheet</text>
<text x="272.6" y="205.7">8</text>
<text x="278" y="205.7">of</text>
<text x="283.3" y="205.7">9</text>
</g>
<g font-size="1.6" fill="#00407f">
<text x="96.9" y="20.3">VIN</text>
<text x="104.9" y="20.3">SW</text>
<text x="96.9" y="32.7">EN</text>
<text x="102.1" y="34.7" transform="rotate(-90 102.1 34.7)">GND</text>
<text x="105.6" y="32.7">FB</text>
<text x="57.7" y="62.2" transform="rotate(-90 57.7 62.2)">1</text>
<text x="57.7" y="66.7" transform="rotate(-90 57.7 66.7)">2</text>
<text x="102.3" y="159">VIN</text>
<text x="110.3" y="159">SW</text>
<text x="102.3" y="171.4">EN</text>
<text x="107.5" y="173.4" transform="rotate(-90 107.5 173.4)">GND</text>
<text x="110.9" y="171.4">FB</text>
</g>
<g font-size="1.6" fill="#f00">
<text x="48.4" y="45.7">SYS_REST</text>
<text x="32.6" y="185.5">[4]</text>
<text x="38.1" y="185.5">VDD_DDR_EN</text>
</g>
<g font-size="1.3">
<text x="30.8" y="1.3">5</text>
<text x="88.9" y="1.3">4</text>
<text x="146.9" y="1.3">3</text>
<text x="205" y="1.3">2</text>
<text x="263.1" y="1.3">1</text>
<text x=".5" y="28.4">D</text>
<text x="292.6" y="28.4">D</text>
<text x=".5" y="79.5">C</text>
<text x="292.6" y="79.5">C</text>
<text x=".5" y="130.6">B</text>
<text x="292.6" y="130.6">B</text>
<text x=".5" y="181.7">A</text>
<text x="292.6" y="181.7">A</text>
<text x="30.8" y="207.4">5</text>
<text x="88.9" y="207.4">4</text>
<text x="146.9" y="207.4">3</text>
<text x="205" y="207.4">2</text>
<text x="263.1" y="207.4">1</text>
</g>
</svg>
